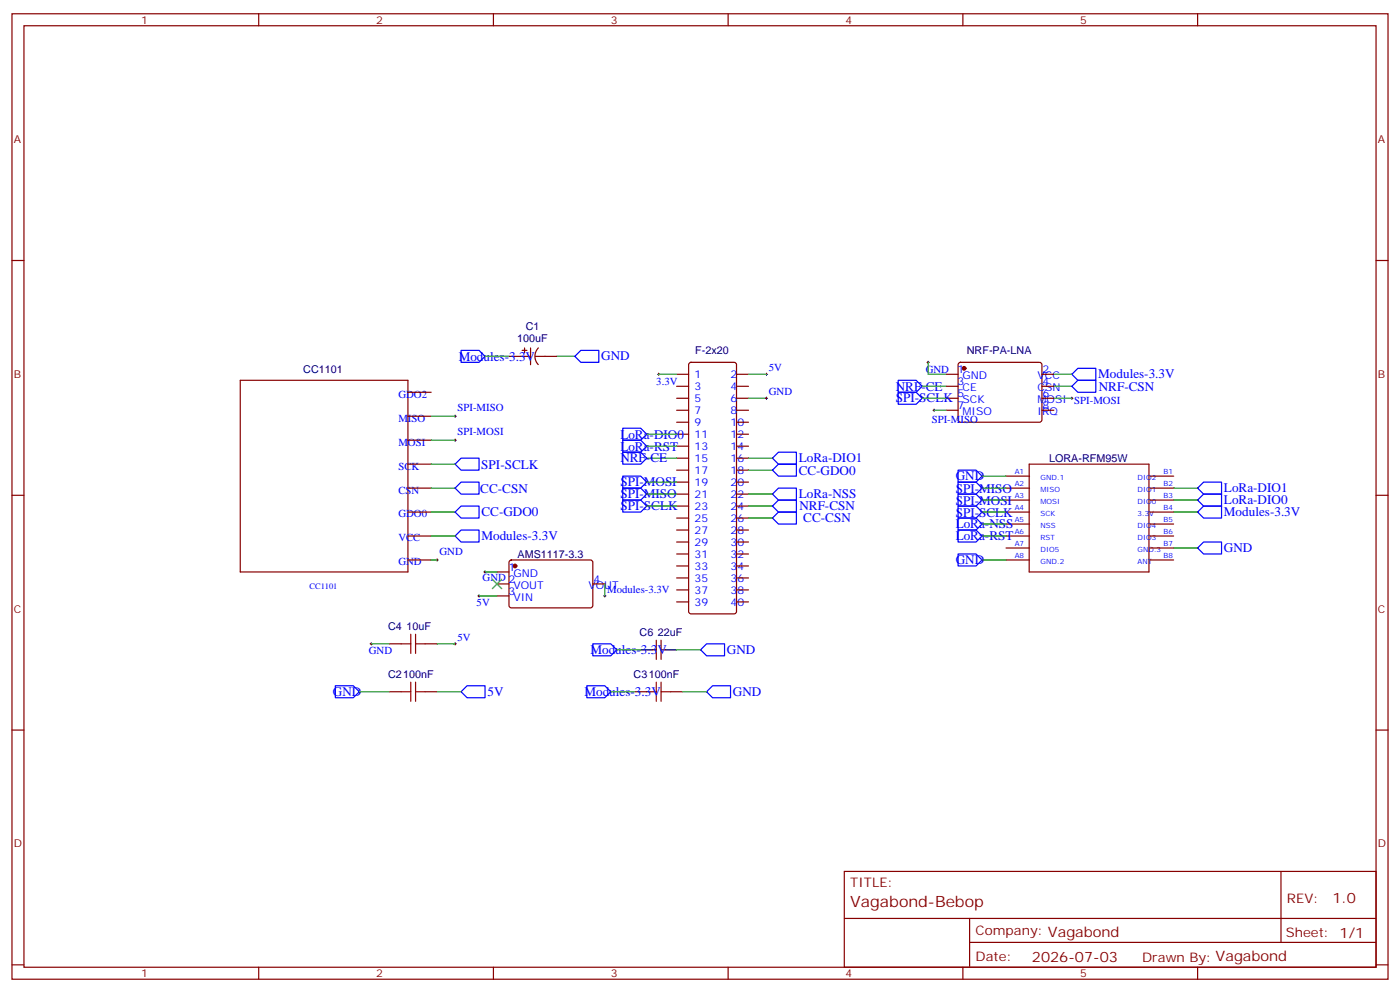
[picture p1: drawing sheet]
<svg xmlns="http://www.w3.org/2000/svg" width="412mm" height="292mm" viewBox="0 0 412 292" stroke-linecap="round" stroke-linejoin="round" font-family="sans-serif">
<g fill="none" stroke="#870000" stroke-width=".35">
<path d="M3.5 4.1h405.4v284.3h-405.4zM7.1 7.6h398.2v277.3h-398.2zM76.2 4.1v3.5M145.3 4.1v3.5M214.5 4.1v3.5M283.6 4.1v3.5M352.8 4.1v3.5M3.5 76.7h3.6M405.3 76.7h3.6M70.8 112h49.4v56.5h-49.4zM120.1 115.5h6.9M149.9 105h6.4"/>
<path d="M153.8 103.2h1.4M154.5 102.5v1.4M156.3 102.5v4.9M157.7 105h6.3M158.6 102.5a3.5 3.5 0 0 0 0 4.9M199.3 110.2h3.5M199.3 113.8h3.5M199.3 117.3h3.5M203.1 106.9l.5-.2h12.7l.5 .2 .2 .5v72.7l-.3 .5-.4 .2h-12.7l-.5-.2-.3-.5v-72.7zM217 110.2h3.5M217 113.8h3.5M217 117.3h3.5"/>
<path d="M278.7 110.2h3.5M278.7 113.8h3.5M278.7 117.3h3.5M282.5 106.9l.4-.2h23.3l.5 .2 .2 .5v16.5l-.7 .5-23.5-.1-.5-.7v-16.2zM306.9 110.2h3.5M306.9 113.8h3.5M306.9 117.3h3.5M120.1 136.7h6.9M120.1 129.6h6.9M120.1 122.6h6.9M199.3 120.8h3.5M199.3 124.4h3.5"/>
<path d="M199.3 127.9h3.5M199.3 131.4h3.5M199.3 134.9h3.5M199.3 138.5h3.5M217 120.8h3.5M217 124.4h3.5M217 127.9h3.5M217 131.4h3.5M217 134.9h3.5M217 138.5h3.5M278.7 120.8h3.5M303.2 136.7h35.2v31.8h-35.2z"/>
<path d="M306.9 120.8h3.5M3.5 145.9h3.6M120.1 157.9h6.9M120.1 150.8h6.9M120.1 143.8h6.9M199.3 142h3.5M199.3 145.5h3.5M199.3 149h3.5M199.3 152.6h3.5M199.3 156.1h3.5M199.3 159.6h3.5M217 142h3.5"/>
<path d="M217 145.5h3.5M217 149h3.5M217 152.6h3.5M217 156.1h3.5M217 159.6h3.5M296.3 157.9h7M296.3 150.8h7M296.3 143.8h7M296.3 140.2h7M296.3 147.3h7M296.3 154.3h7M338.8 157.9h6.9"/>
<path d="M338.8 150.8h6.9M338.8 143.8h6.9M338.8 140.2h6.9M338.8 147.3h6.9M338.8 154.3h6.9M405.3 145.9h3.6M120.1 164.9h6.9M146.4 168.5h3.5M146.4 172h3.5M146.4 175.5h3.5M150.2 165.1l.4-.2 23.6 .1 .4 .6v13l-.7 .4h-23.5l-.5-.7v-12.7zM174.6 172h3.6"/>
<path d="M199.3 163.2h3.5M199.3 166.7h3.5M199.3 170.2h3.5M199.3 173.7h3.5M199.3 177.3h3.5M217 163.2h3.5M217 166.7h3.5M217 170.2h3.5M217 173.7h3.5M217 177.3h3.5M296.3 164.9h7M296.3 161.4h7"/>
<path d="M338.8 164.9h6.9M338.8 161.4h6.9M114.7 189.6h3.5M125.2 189.6h3.6M192.3 191.4h1M193.3 188.6v5.6M194.7 188.6v5.6M194.7 191.4h1.1M3.5 215h3.6M114.7 203.7h3.5M125.2 203.7h3.6M187 203.7h3.5"/>
<path d="M197.6 203.7h3.5M405.3 215h3.6M248.7 256.6h156.6v28.3h-156.6zM377.3 256.7v20.8M248.7 270.5h156.5M285.6 277.5h119.6M285.6 270.5v14.1M3.5 284.2h3.6M76.2 284.9v3.5M145.3 284.9v3.5M214.5 284.9v3.5M283.6 284.9v3.5"/>
<path d="M352.8 284.9v3.5M405.3 284.2h3.6"/>
</g>
<g fill="#870000" stroke="#870000" stroke-width=".35">
<circle cx="284" cy="108.5" r=".53"/>
<circle cx="151.7" cy="166.7" r=".53"/>
</g>
<g fill="none" stroke="#000" stroke-width=".29">
<path d="M193.7 110.2h.7M194 109.9v.7M225.4 110.2h.7M225.4 117.3h.7M225.8 109.9v.7M225.8 116.9v.8M273 106.7h.8M273.4 106.4v.7M315.4 117.3h.7M315.7 116.9v.8M133.7 129.6h.7M133.7 122.6h.7"/>
<path d="M134.1 122.2v.7M134.1 129.3v.7M274.8 120.8h.7M275.2 120.5v.7M128.4 164.9h.7M128.8 164.6v.7M140.8 175.5h.7M141.1 175.2v.7M142.5 168.5h.7M142.9 168.1v.7M177.8 175.5h.7M178.2 175.2v.7"/>
<path d="M109 189.6h.7M109.4 189.3v.7M133.7 189.6h.7M134.1 189.3v.7"/>
</g>
<g fill="none" stroke="#008700" stroke-width=".35">
<path d="M142.9 105h7M164 105h5.3M194 110.2h5.3M220.5 110.2h5.3M220.5 117.3h5.3M271.6 117.3h7.1M271.6 113.8h7.1M273.4 106.7v3.5h5.3M310.4 110.2h5.3M310.4 117.3h5.3M310.4 113.8h5.3M127 122.6h7.1"/>
<path d="M127 129.6h7.1M127 136.7h7.1M190.5 134.9h8.8M190.5 127.9h8.8M190.5 131.4h8.8M220.5 134.9h7M220.5 138.5h7M275.2 120.8h3.5M127 143.8h7.1M127 150.8h7.1M127 157.9h7.1M190.5 142h8.8"/>
<path d="M190.5 145.5h8.8M190.5 149h8.8M220.5 145.5h7M220.5 149h7M220.5 152.6h7M289.3 143.8h7M289.3 150.8h7M289.3 140.2h7M289.3 147.3h7M289.3 154.3h7M289.3 157.9h7M345.7 143.8h7.1"/>
<path d="M345.7 150.8h7.1M345.7 147.3h7.1M127 164.9h1.8M141.1 175.5h5.3M142.9 168.5h3.5M178.2 172v3.5M289.3 164.9h7M345.7 161.4h7.1M109.4 189.6h5.3M128.8 189.6h5.3M181.7 191.4h7M199.3 191.4h7.1"/>
<path d="M105.8 203.7h8.9M128.8 203.7h7M179.9 203.7h7.1M201.1 203.7h7"/>
</g>
<g fill="none" stroke="#00f" stroke-width=".35">
<path d="M135.8 103.2h5.3l1.8 1.8-1.8 1.7h-5.3zM169.3 105l1.8-1.8h5.3v3.5h-5.3zM264.6 115.5h5.3l1.7 1.8-1.7 1.8h-5.3zM264.6 112h5.3l1.7 1.8-1.7 1.7h-5.3zM315.7 113.8l1.8-1.8h5.3v3.5h-5.3zM317.5 108.5h5.3v3.5h-5.3l-1.8-1.8zM134.1 136.7l1.7-1.8h5.3v3.6h-5.3zM183.4 133.2h5.3l1.8 1.7-1.8 1.8h-5.3zM183.4 126.1h5.3l1.8 1.8-1.8 1.7h-5.3zM183.4 129.6h5.3l1.8 1.8-1.8 1.8h-5.3zM227.5 138.5l1.8-1.8h5.3v3.5h-5.3zM227.5 134.9l1.8-1.7h5.3v3.5h-5.3z"/>
<path d="M282.2 138.5h5.3l1.8 1.7-1.8 1.8h-5.3zM134.1 143.8l1.7-1.8h5.3v3.5h-5.3zM134.1 150.8l1.7-1.8h5.3v3.6h-5.3zM134.1 157.9l1.7-1.8h5.3v3.5h-5.3zM183.4 140.2h5.3l1.8 1.8-1.8 1.8h-5.3zM183.4 143.8h5.3l1.8 1.7-1.8 1.8h-5.3zM183.4 147.3h5.3l1.8 1.7-1.8 1.8h-5.3zM227.5 149l1.8-1.7h5.3v3.5h-5.3zM227.5 152.6l1.8-1.8h5.3v3.5h-5.3zM227.5 145.5l1.8-1.7h5.3v3.5h-5.3zM282.2 142h5.3l1.8 1.8-1.8 1.7h-5.3zM282.2 145.5h5.3l1.8 1.8-1.8 1.7h-5.3z"/>
<path d="M282.2 149h5.3l1.8 1.8-1.8 1.8h-5.3zM282.2 152.6h5.3l1.8 1.7-1.8 1.8h-5.3zM282.2 156.1h5.3l1.8 1.8-1.8 1.7h-5.3zM352.8 143.8l1.7-1.8h5.3v3.5h-5.3zM352.8 150.8l1.7-1.8h5.3v3.6h-5.3zM354.5 145.5h5.3v3.5h-5.3l-1.7-1.7zM282.2 163.2h5.3l1.8 1.7-1.8 1.8h-5.3zM352.8 161.4l1.7-1.8h5.3v3.6h-5.3zM174.6 189.6h5.3l1.8 1.8-1.8 1.7h-5.3zM206.4 191.4l1.7-1.8h5.3v3.5h-5.3zM98.8 202h5.3l1.7 1.7-1.7 1.8h-5.3zM137.6 202h5.3v3.5h-5.3l-1.8-1.8z"/>
<path d="M172.9 202h5.3l1.7 1.7-1.7 1.8h-5.3zM208.1 203.7l1.8-1.7h5.3v3.5h-5.3z"/>
</g>
<path d="M118.2 189.6h2.8M121 186.8v5.6M122.4 186.8v5.6M122.4 189.6h2.8M118.2 203.7h2.8M121 200.9v5.7M122.4 203.7h2.8M122.4 200.9v5.7M190.5 203.7h2.8M193.3 200.9v5.7M194.7 203.7h2.9M194.7 200.9v5.7" fill="none" stroke="#a10000" stroke-width=".35"/>
<path d="M188.7 191.4h3.6M195.8 191.4h3.5" fill="none" stroke="#000" stroke-width=".35"/>
<path d="M145 170.6l2.8 2.8M147.8 170.6l-2.8 2.8" fill="none" stroke="#3c3" stroke-width=".35"/>
<text font-size="4.6" fill="#800" x="250.5" y="267.2">Vagabond-Bebop</text>
<g font-size="4.2" fill="#800">
<text x="392.5" y="265.9">1.0</text>
<text x="304" y="283.3">2026-07-03</text>
</g>
<g font-size="3.9" fill="#00f">
<text x="135.1" y="106.3">Modules-3.3V</text>
<text x="177.1" y="106.1">GND</text>
<text x="323.5" y="111.4">Modules-3.3V</text>
<text x="263.9" y="118.5">SPI-SCLK</text>
<text x="263.9" y="115.1">NRF-CE</text>
<text x="323.7" y="115">NRF-CSN</text>
<text x="182.7" y="129.2">LoRa-DIO0</text>
<text x="141.8" y="138">SPI-SCLK</text>
<text x="182.7" y="136.2">NRF-CE</text>
<text x="182.7" y="132.7">LoRa-RST</text>
<text x="235.3" y="136.1">LoRa-DIO1</text>
<text x="182.7" y="143.3">SPI-MOSI</text>
<text x="235.3" y="139.8">CC-GDO0</text>
<text x="281.5" y="141.5">GND</text>
<text x="141.5" y="145.1">CC-CSN</text>
<text x="182.7" y="146.8">SPI-MISO</text>
<text x="235.3" y="146.7">LoRa-NSS</text>
<text x="281.5" y="145.1">SPI-MISO</text>
<text x="281.5" y="148.6">SPI-MOSI</text>
<text x="360.5" y="148.5">LoRa-DIO0</text>
<text x="360.5" y="144.9">LoRa-DIO1</text>
<text x="141.8" y="152">CC-GDO0</text>
<text x="182.8" y="150.3">SPI-SCLK</text>
<text x="235.5" y="150.3">NRF-CSN</text>
<text x="236.6" y="153.9">CC-CSN</text>
<text x="281.5" y="152.2">SPI-SCLK</text>
<text x="281.5" y="155.6">LoRa-NSS</text>
<text x="360.5" y="152">Modules-3.3V</text>
<text x="141.8" y="159">Modules-3.3V</text>
<text x="281.5" y="159.2">LoRa-RST</text>
<text x="281.5" y="166.2">GND</text>
<text x="360.5" y="162.5">GND</text>
<text x="173.9" y="192.7">Modules-3.3V</text>
<text x="214.1" y="192.6">GND</text>
<text x="98.1" y="205">GND</text>
<text x="143.6" y="204.9">5V</text>
<text x="172.2" y="205">Modules-3.3V</text>
<text x="215.9" y="204.9">GND</text>
</g>
<g font-size="3.9" fill="#800">
<text x="250.5" y="261.2">TITLE:</text>
<text x="379.1" y="265.9">REV:</text>
<text x="287.4" y="275.4">Company: Vagabond</text>
<text x="378.7" y="276">Sheet: 1/1</text>
<text x="287.4" y="283.1">Date:</text>
<text x="336.4" y="283.2">Drawn By: Vagabond</text>
</g>
<g font-size="3.2" fill="#800">
<text x="41.6" y="7.1">1</text>
<text x="110.8" y="7.1">2</text>
<text x="179.9" y="7.1">3</text>
<text x="249.1" y="7.1">4</text>
<text x="318.2" y="7.1">5</text>
<text x="4.1" y="42.2">A</text>
<text x="405.9" y="42.2">A</text>
<text x="4.1" y="111.3">B</text>
<text x="405.9" y="111.3">B</text>
<text x="4.1" y="180.4">C</text>
<text x="405.9" y="180.4">C</text>
<text x="4.1" y="249.6">D</text>
<text x="405.9" y="249.6">D</text>
<text x="41.6" y="287.9">1</text>
<text x="110.8" y="287.9">2</text>
<text x="179.9" y="287.9">3</text>
<text x="249.1" y="287.9">4</text>
<text x="318.2" y="287.9">5</text>
</g>
<g font-size="3.2" fill="#000080">
<text x="152.3" y="100.8">100uF</text>
<text x="154.9" y="97.2">C1</text>
<text x="204.8" y="104.3">F-2x20</text>
<text x="284.8" y="104.3">NRF-PA-LNA</text>
<text x="89.3" y="109.7">CC1101</text>
<text x="309" y="136.1">LORA-RFM95W</text>
<text x="152.5" y="164.3">AMS1117-3.3</text>
<text x="114.3" y="185.5">C4</text>
<text x="119.7" y="185.5">10uF</text>
<text x="188.4" y="187.2">C6</text>
<text x="193.8" y="187.2">22uF</text>
<text x="114.3" y="199.6">C2100nF</text>
<text x="186.6" y="199.6">C3100nF</text>
</g>
<g font-size="3.2" fill="#00f">
<text x="193.3" y="113.3">3.3V</text>
<text x="204.6" y="111.3">1</text>
<text x="215.2" y="111.3">2</text>
<text x="226.5" y="109.4">5V</text>
<text x="272.7" y="109.8">GND</text>
<text x="282" y="109.9">1</text>
<text x="282" y="113.4">3</text>
<text x="283.5" y="111.7">GND</text>
<text x="305.6" y="111.7">VCC</text>
<text x="307.1" y="113.4">4</text>
<text x="307.1" y="109.9">2</text>
<text x="117.3" y="117.1">GDO2</text>
<text x="204.6" y="114.8">3</text>
<text x="204.6" y="118.4">5</text>
<text x="215.2" y="114.8">4</text>
<text x="215.2" y="118.4">6</text>
<text x="226.5" y="116.4">GND</text>
<text x="282" y="116.9">5</text>
<text x="283.5" y="115.2">CE</text>
<text x="283.5" y="118.7">SCK</text>
<text x="305.6" y="118.7">MOSI SPI-MOSI</text>
<text x="305.6" y="115.2">CSN</text>
<text x="307.1" y="116.9">6</text>
<text x="117.3" y="124.2">MISO</text>
<text x="134.8" y="121">SPI-MISO</text>
<text x="204.6" y="121.9">7</text>
<text x="204.6" y="125.4">9</text>
<text x="215.2" y="121.9">8</text>
<text x="215.2" y="125.4">10</text>
<text x="274.5" y="124.6">SPI-MISO</text>
<text x="282" y="120.5">7</text>
<text x="283.5" y="122.2">MISO</text>
<text x="305.6" y="122.2">IRQ</text>
<text x="307.1" y="120.5">8</text>
<text x="117.3" y="131.2">MOSI</text>
<text x="134.8" y="128.1">SPI-MOSI</text>
<text x="204.6" y="128.9">11</text>
<text x="215.2" y="128.9">12</text>
<text x="204.6" y="132.5">13</text>
<text x="204.6" y="136">15</text>
<text x="215.2" y="132.5">14</text>
<text x="215.2" y="136">16</text>
<text x="117.3" y="138.3">SCK</text>
<text x="204.6" y="139.5">17</text>
<text x="204.6" y="143.1">19</text>
<text x="215.2" y="139.5">18</text>
<text x="215.2" y="143.1">20</text>
<text x="117.3" y="145.3">CSN</text>
<text x="204.6" y="146.6">21</text>
<text x="215.2" y="146.6">22</text>
<text x="117.3" y="152.4">GDO0</text>
<text x="204.6" y="150.1">23</text>
<text x="204.6" y="153.6">25</text>
<text x="215.2" y="150.1">24</text>
<text x="215.2" y="153.6">26</text>
<text x="117.3" y="159.5">VCC</text>
<text x="204.6" y="157.2">27</text>
<text x="204.6" y="160.7">29</text>
<text x="215.2" y="157.2">28</text>
<text x="215.2" y="160.7">30</text>
<text x="117.3" y="166.5">GND</text>
<text x="129.5" y="163.3">GND</text>
<text x="204.6" y="164.2">31</text>
<text x="204.6" y="167.7">33</text>
<text x="215.2" y="164.2">32</text>
<text x="215.2" y="167.7">34</text>
<text x="142.2" y="171.2">GND 2</text>
<text x="149.8" y="168.1">1</text>
<text x="151.2" y="169.9">GND</text>
<text x="151.2" y="173.4">VOUT</text>
<text x="173.3" y="173.4">VOUT</text>
<text x="174.8" y="171.6">4</text>
<text x="204.6" y="171.3">35</text>
<text x="215.2" y="171.3">36</text>
<text x="140.4" y="178.6">5V</text>
<text x="149.8" y="175.2">3</text>
<text x="151.2" y="176.9">VIN</text>
<text x="178.9" y="174.6">Modules-3.3V</text>
<text x="204.6" y="174.8">37</text>
<text x="204.6" y="178.3">39</text>
<text x="215.2" y="174.8">38</text>
<text x="215.2" y="178.3">40</text>
<text x="134.8" y="188.7">5V</text>
<text x="108.7" y="192.6">GND</text>
</g>
<text font-size="2.5" fill="#00f" x="91.2" y="173.6">CC1101</text>
<g font-size="2.1" fill="#00f">
<text x="298.9" y="139.5">A1</text>
<text x="298.9" y="143.1">A2</text>
<text x="306.5" y="141.3">GND.1</text>
<text x="335.1" y="141.3">DIO2</text>
<text x="342.7" y="143.1">B2</text>
<text x="342.7" y="139.5">B1</text>
<text x="298.9" y="146.6">A3</text>
<text x="306.5" y="144.8">MISO</text>
<text x="306.5" y="148.3">MOSI</text>
<text x="335.1" y="148.3">DIO0</text>
<text x="335.1" y="144.8">DIO1</text>
<text x="342.7" y="146.6">B3</text>
<text x="298.9" y="150.1">A4</text>
<text x="298.9" y="153.6">A5</text>
<text x="306.5" y="151.9">SCK</text>
<text x="306.5" y="155.4">NSS</text>
<text x="335.1" y="155.4">DIO4</text>
<text x="335.1" y="151.9">3.3V</text>
<text x="342.7" y="153.6">B5</text>
<text x="342.7" y="150.1">B4</text>
<text x="298.9" y="157.2">A6</text>
<text x="298.9" y="160.7">A7</text>
<text x="306.5" y="158.9">RST</text>
<text x="335.1" y="158.9">DIO3</text>
<text x="342.7" y="160.7">B7</text>
<text x="342.7" y="157.2">B6</text>
<text x="298.9" y="164.2">A8</text>
<text x="306.5" y="162.4">DIO5</text>
<text x="306.5" y="166">GND.2</text>
<text x="335.1" y="166">ANT</text>
<text x="335.1" y="162.4">GND.3</text>
<text x="342.7" y="164.2">B8</text>
</g>
</svg>
